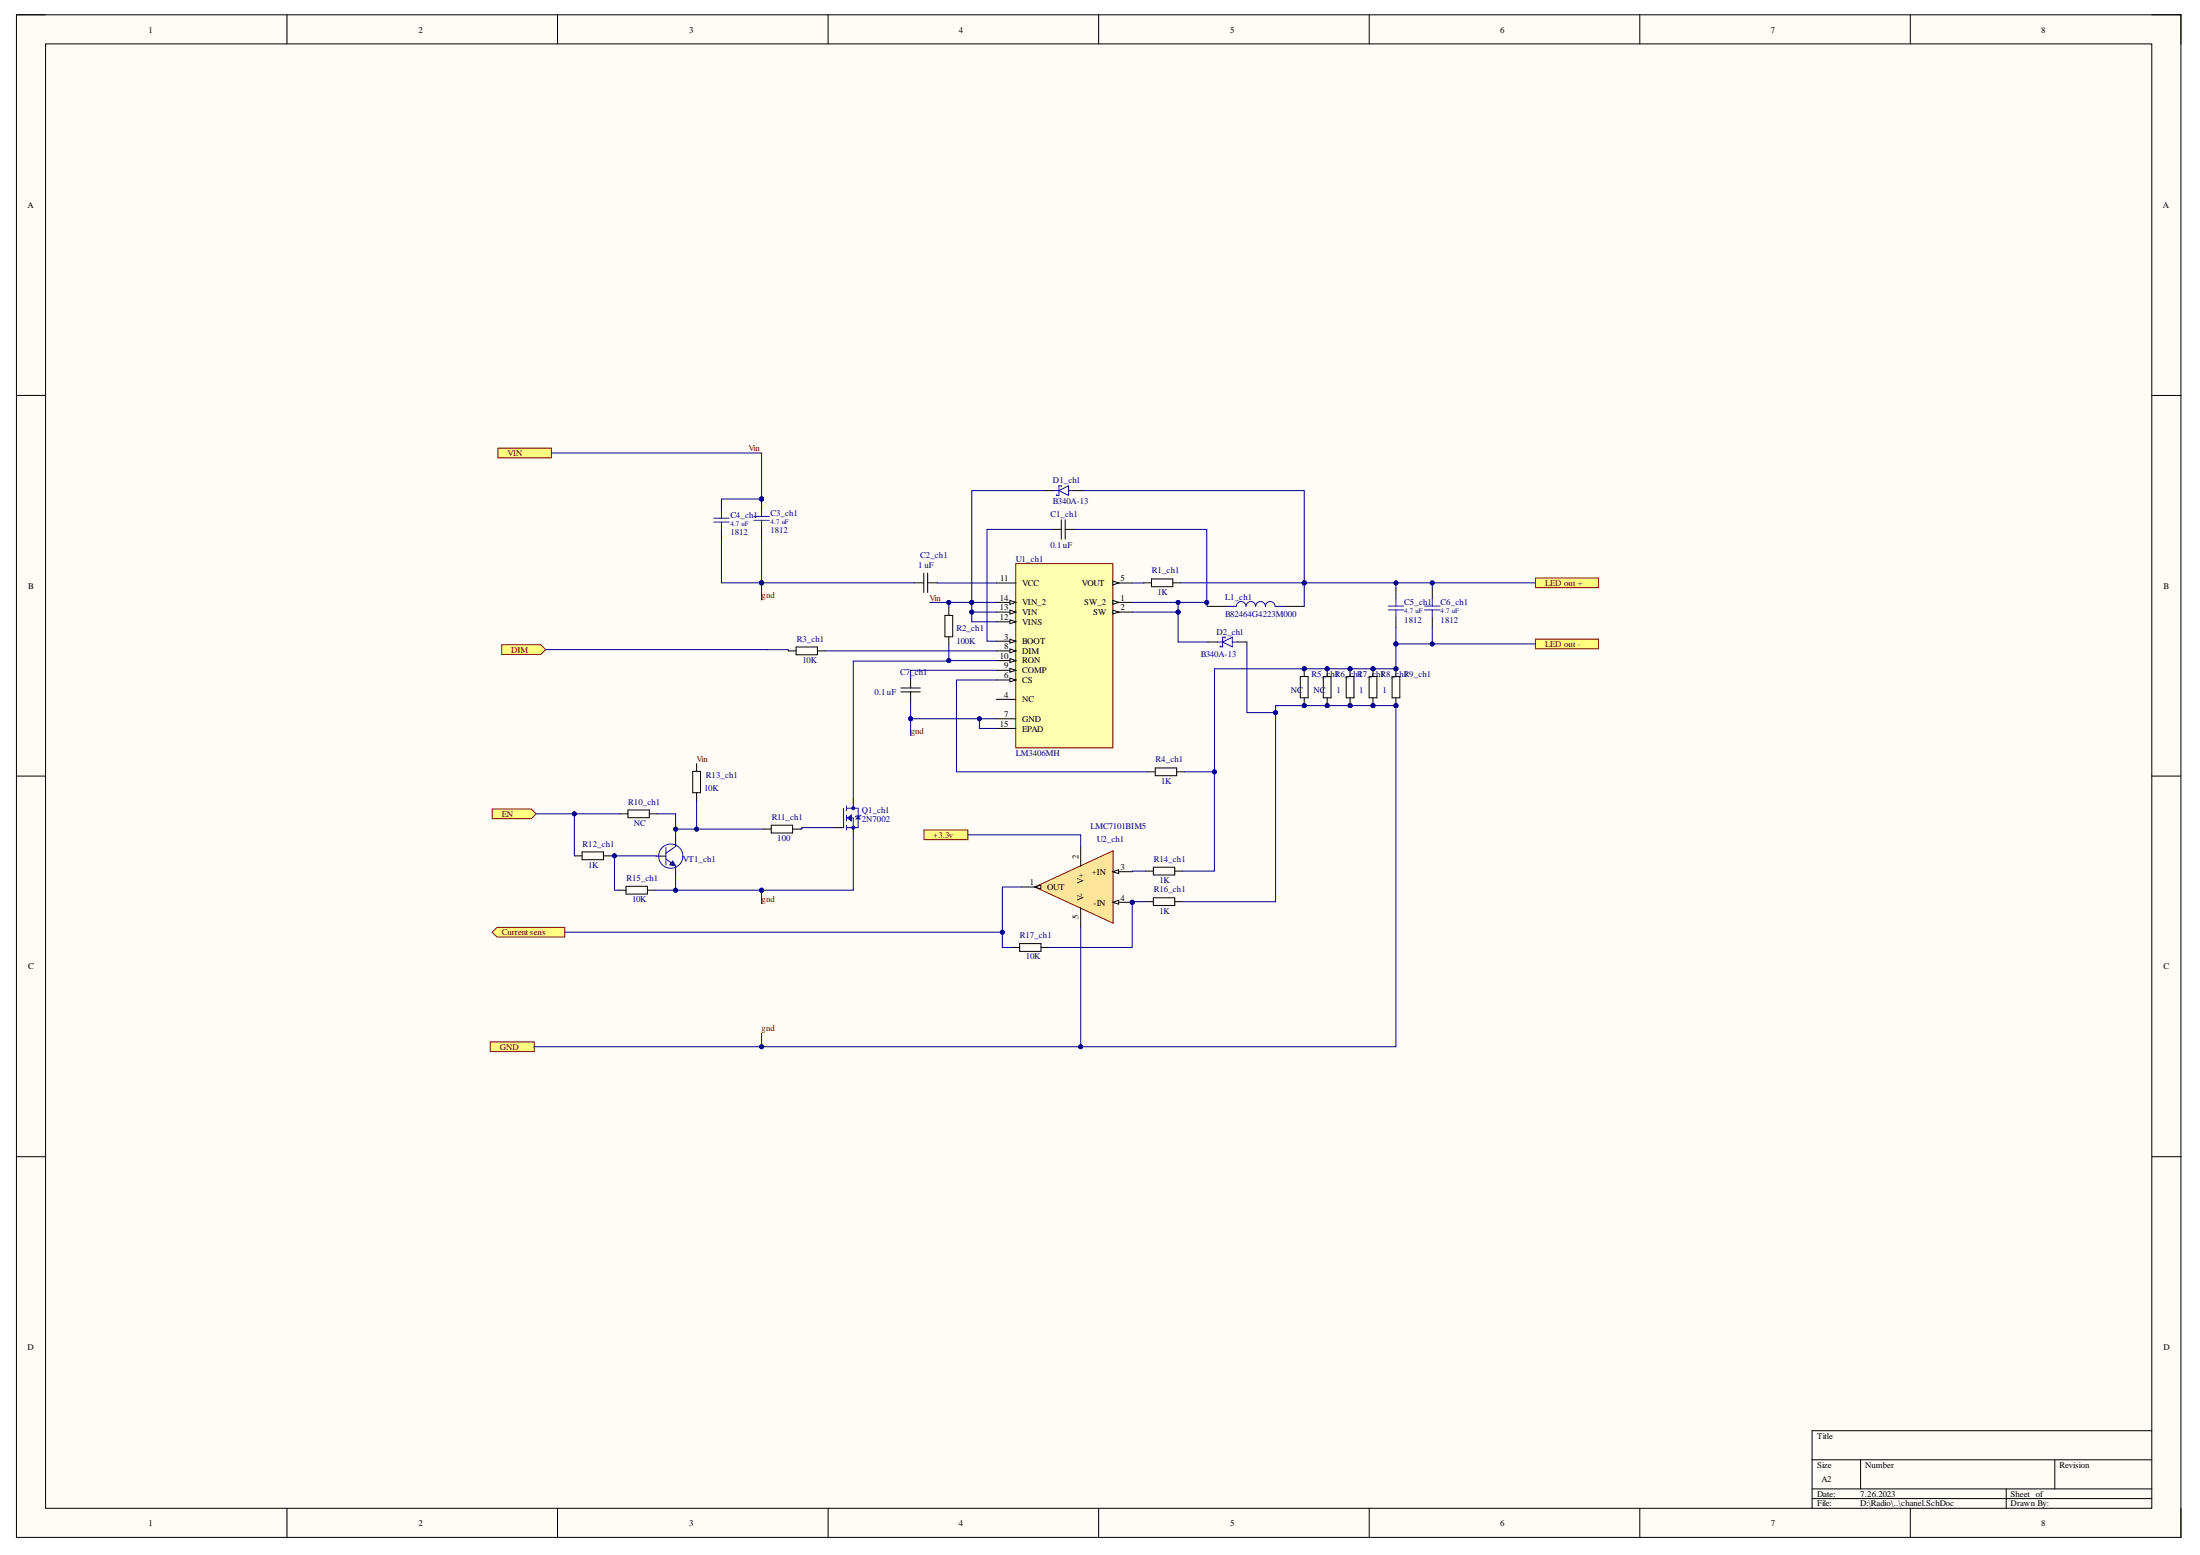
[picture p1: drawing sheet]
<svg xmlns="http://www.w3.org/2000/svg" width="297mm" height="210mm" viewBox="0 0 297 210" stroke-linecap="round" stroke-linejoin="round" font-family="sans-serif">
<path d="M2.2 2h292.3v205.5h-292.3z" fill-rule="evenodd" fill="#fffcf8"/>
<path d="M2.2 2h292.3v205.5h-292.3z" fill="none" stroke="#000" stroke-width=".14"/>
<path d="M6.2 5.9h284.3v197.7h-284.3z" fill-rule="evenodd" fill="#fffcf8"/>
<g fill="none" stroke="#000" stroke-width=".14">
<path d="M2.2 2h3.9M6.2 5.9h284.3v197.7h-284.3zM38.7 2v3.9M75.3 2v3.9M111.8 2v3.9M148.3 2v3.9M184.9 2v3.9M221.4 2v3.9M257.9 2v3.9M290.5 2h4v3.9M2.2 53.4h3.9M290.5 53.4h4"/>
<path d="M2.2 104.8h3.9M290.5 104.8h4M2.2 156.1h3.9M290.5 156.1h4M244.7 197.1h45.8M251.2 197.1v3.9M277.4 197.1v3.9M290.5 193.1h-45.8v10.5M38.7 203.6v3.9M75.3 203.6v3.9M111.8 203.6v3.9M148.3 203.6v3.9"/>
<path d="M184.9 203.6v3.9M221.4 203.6v3.9M244.7 201h45.8M244.7 202.3h45.8M257.9 203.6v3.9M270.9 201v2.6M294.5 203.6v3.9"/>
</g>
<path d="M137.1 76.1h13.2v24.9h-13.2z" fill-rule="evenodd" fill="#ffffb0"/>
<path d="M137.1 76.1h13.2v24.9h-13.2z" fill="none" stroke="#800000" stroke-width=".14"/>
<path d="M134.5 78.7h2.6M134.5 81.3h2.6" fill="none" stroke="#000" stroke-width=".14"/>
<path d="M136.4 81l.7 .3-.7 .3z" fill="#f8fcff"/>
<path d="M134.5 82.6h2.6M136.4 81l.7 .3-.7 .3z" fill="none" stroke="#000" stroke-width=".14"/>
<path d="M136.4 82.4l.7 .2-.7 .3z" fill="#f8fcff"/>
<path d="M134.5 83.9h2.6M136.4 82.4l.7 .2-.7 .3z" fill="none" stroke="#000" stroke-width=".14"/>
<path d="M136.4 83.7l.7 .2-.7 .3z" fill="#f8fcff"/>
<path d="M134.5 86.6h2.6M136.4 83.7l.7 .2-.7 .3z" fill="none" stroke="#000" stroke-width=".14"/>
<path d="M136.4 86.3l.7 .3-.7 .2z" fill="#f8fcff"/>
<path d="M134.5 87.9h2.6M136.4 86.3l.7 .3-.7 .2z" fill="none" stroke="#000" stroke-width=".14"/>
<path d="M136.4 87.6l.7 .3-.7 .2z" fill="#f8fcff"/>
<path d="M134.5 89.2h2.6M136.4 87.6l.7 .3-.7 .2z" fill="none" stroke="#000" stroke-width=".14"/>
<path d="M136.4 88.9l.7 .3-.7 .2z" fill="#f8fcff"/>
<path d="M134.5 90.5h2.6M136.4 88.9l.7 .3-.7 .2z" fill="none" stroke="#000" stroke-width=".14"/>
<path d="M136.4 90.2l.7 .3-.7 .2z" fill="#f8fcff"/>
<path d="M134.5 91.8h2.6M136.4 90.2l.7 .3-.7 .2z" fill="none" stroke="#000" stroke-width=".14"/>
<path d="M136.4 91.5l.7 .3-.7 .2z" fill="#f8fcff"/>
<path d="M150.3 78.7h2.6M134.5 94.4h2.6M134.5 97h2.6M134.5 98.3h2.6M136.4 91.5l.7 .3-.7 .2z" fill="none" stroke="#000" stroke-width=".14"/>
<path d="M150.3 78.4l.7 .3-.7 .3z" fill="#f8fcff"/>
<path d="M150.3 78.4l.7 .3-.7 .3zM150.3 81.3h2.6" fill="none" stroke="#000" stroke-width=".14"/>
<path d="M150.3 81l.7 .3-.7 .3z" fill="#f8fcff"/>
<path d="M150.3 81l.7 .3-.7 .3zM150.3 82.6h2.6" fill="none" stroke="#000" stroke-width=".14"/>
<path d="M150.3 82.4l.7 .2-.7 .3z" fill="#f8fcff"/>
<path d="M141 66.2h1.3M144.9 66.2h1.3M150.3 82.4l.7 .2-.7 .3zM163 81.9h2.6M173.5 81.9h2.6" fill="none" stroke="#000" stroke-width=".14"/>
<path d="M142.3 66.2h.7M143 66.2l1.3-.6v1.3zM143.3 65.7v-.1h-.3v1.3h-.4v-.2M144.3 66.2h.6M165.6 81.9h1.3a.65 .65 0 0 1 .7-.7 .65 .65 0 0 1 .6 .7 .66 .66 0 0 1 .7-.7 .66 .66 0 0 1 .6 .7 .66 .66 0 0 1 .7-.7 .66 .66 0 0 1 .6 .7 .66 .66 0 0 1 .7-.7 .66 .66 0 0 1 .7 .7h1.3" fill="none" stroke="#00f" stroke-width=".14"/>
<circle cx="152.9" cy="121.8" r=".26" fill="#000080"/>
<circle cx="152.9" cy="121.8" r=".26" fill="none" stroke="#000080" stroke-width=".14"/>
<path d="M139.7 119.7l10.6-4.9v9.8z" fill="#ffe599"/>
<path d="M139.7 119.7l10.6-4.9v9.8z" fill="none" stroke="#980000" stroke-width=".14"/>
<path d="M150.3 117.7h2.6" fill="none" stroke="#000" stroke-width=".14"/>
<path d="M150.3 117.7l.7-.3v.5z" fill="#f8fcff"/>
<path d="M150.3 117.7l.7-.3v.5zM150.3 121.8h2.6" fill="none" stroke="#000" stroke-width=".14"/>
<path d="M150.3 121.8l.7-.3v.6z" fill="#f8fcff"/>
<path d="M150.3 121.8l.7-.3v.6z" fill="none" stroke="#000" stroke-width=".14"/>
<circle cx="152.9" cy="121.8" r=".26" fill="#000080"/>
<circle cx="152.9" cy="121.8" r=".26" fill="none" stroke="#000080" stroke-width=".14"/>
<path d="M137.9 119.7h2.6M145.9 114.3v2.6" fill="none" stroke="#000" stroke-width=".14"/>
<path d="M139.7 119.7l.8-.2v.5z" fill="#f8fcff"/>
<path d="M139.7 119.7l.8-.2v.5zM145.9 122.5v2.6" fill="none" stroke="#000" stroke-width=".14"/>
<path d="M113.9 109.1v2.6M114.3 108.8v.6M114.3 110v.8M114.3 111.4v.6M114.3 110.4h.9v1.3M114.3 109.1h1.6v2.6h-1.6M116.3 110l-.2 .2h-.5l-.1 .1" fill="none" stroke="#00f" stroke-width=".14"/>
<path d="M115.9 110.2l.2 .3h-.5z" fill="#00f"/>
<path d="M115.9 110.2l.2 .3h-.5z" fill="none" stroke="#00f" stroke-width=".14"/>
<path d="M114.4 110.4l.5-.4v.8z" fill="#00f"/>
<g fill="none" stroke="#00f" stroke-width=".14">
<path d="M114.4 110.4l.5-.4v.8z"/>
<circle cx="115.2" cy="111.7" r=".19"/>
<circle cx="115.2" cy="109.1" r=".19"/>
</g>
<path d="M112.6 111.7h1.3M115.2 107.8v1.3M115.2 111.7v1.3" fill="none" stroke="#000" stroke-width=".14"/>
<path d="M66.2 140.6h5.9v1.3h-5.9z" fill-rule="evenodd" fill="#ffff80"/>
<path d="M66.2 140.6h5.9v1.3h-5.9z" fill="none" stroke="#800000" stroke-width=".14"/>
<path d="M207.3 78h8.5v1.3h-8.5z" fill-rule="evenodd" fill="#ffff80"/>
<path d="M207.3 78h8.5v1.3h-8.5z" fill="none" stroke="#800000" stroke-width=".14"/>
<path d="M207.3 86.3h8.5v1.3h-8.5z" fill-rule="evenodd" fill="#ffff80"/>
<path d="M207.3 86.3h8.5v1.3h-8.5z" fill="none" stroke="#800000" stroke-width=".14"/>
<path d="M67.7 87h5.3l.7 .7-.7 .6h-5.3z" fill-rule="evenodd" fill="#ffff80"/>
<path d="M67.7 87h5.3l.7 .7-.7 .6h-5.3z" fill="none" stroke="#800000" stroke-width=".14"/>
<path d="M66.5 109.2h5.2l.7 .7-.7 .6h-5.2z" fill-rule="evenodd" fill="#ffff80"/>
<path d="M66.5 109.2h5.2l.7 .7-.7 .6h-5.2z" fill="none" stroke="#800000" stroke-width=".14"/>
<g fill="none" stroke="#000" stroke-width=".14">
<path d="M123.4 78.7h1.3M124.7 77.4v2.6M125.2 78.7h1.4M125.2 77.4v2.6M142 71.5h1.3M143.3 70.2v2.6M143.8 71.5h1.3M143.8 70.2v2.6M154.4 78.7h1.1M155.5 78.2h2.9v1h-2.9zM158.4 78.7h1M121.6 92.9h2.7"/>
<path d="M121.6 93.4h2.7M122.9 91.6v1.3M122.9 93.4v1.3M154.9 104.2h1.1M156 103.7h2.9v1h-2.9zM158.9 104.2h1"/>
</g>
<circle cx="176.1" cy="90.3" r=".26" fill="#000080"/>
<circle cx="176.1" cy="90.3" r=".26" fill="none" stroke="#000080" stroke-width=".14"/>
<circle cx="176.1" cy="95.2" r=".26" fill="#000080"/>
<circle cx="176.1" cy="95.2" r=".26" fill="none" stroke="#000080" stroke-width=".14"/>
<circle cx="176.1" cy="90.3" r=".26" fill="#000080"/>
<circle cx="176.1" cy="90.3" r=".26" fill="none" stroke="#000080" stroke-width=".14"/>
<circle cx="176.1" cy="95.2" r=".26" fill="#000080"/>
<circle cx="176.1" cy="95.2" r=".26" fill="none" stroke="#000080" stroke-width=".14"/>
<path d="M175.6 91.3h1v2.9h-1zM176.1 90.3v1M176.1 94.2v1.1" fill="none" stroke="#000" stroke-width=".14"/>
<circle cx="179.2" cy="90.3" r=".26" fill="#000080"/>
<circle cx="179.2" cy="90.3" r=".26" fill="none" stroke="#000080" stroke-width=".14"/>
<circle cx="179.2" cy="95.2" r=".26" fill="#000080"/>
<circle cx="179.2" cy="95.2" r=".26" fill="none" stroke="#000080" stroke-width=".14"/>
<circle cx="179.2" cy="90.3" r=".26" fill="#000080"/>
<circle cx="179.2" cy="90.3" r=".26" fill="none" stroke="#000080" stroke-width=".14"/>
<circle cx="179.2" cy="95.2" r=".26" fill="#000080"/>
<circle cx="179.2" cy="95.2" r=".26" fill="none" stroke="#000080" stroke-width=".14"/>
<path d="M178.7 91.3h1v2.9h-1zM179.2 90.3v1M179.2 94.2v1.1" fill="none" stroke="#000" stroke-width=".14"/>
<circle cx="182.3" cy="90.3" r=".26" fill="#000080"/>
<circle cx="182.3" cy="90.3" r=".26" fill="none" stroke="#000080" stroke-width=".14"/>
<circle cx="182.3" cy="95.2" r=".26" fill="#000080"/>
<circle cx="182.3" cy="95.2" r=".26" fill="none" stroke="#000080" stroke-width=".14"/>
<circle cx="182.3" cy="90.3" r=".26" fill="#000080"/>
<circle cx="182.3" cy="90.3" r=".26" fill="none" stroke="#000080" stroke-width=".14"/>
<circle cx="182.3" cy="95.2" r=".26" fill="#000080"/>
<circle cx="182.3" cy="95.2" r=".26" fill="none" stroke="#000080" stroke-width=".14"/>
<path d="M181.8 91.3h1v2.9h-1zM182.3 90.3v1M182.3 94.2v1.1" fill="none" stroke="#000" stroke-width=".14"/>
<circle cx="185.4" cy="90.3" r=".26" fill="#000080"/>
<circle cx="185.4" cy="90.3" r=".26" fill="none" stroke="#000080" stroke-width=".14"/>
<circle cx="185.4" cy="95.2" r=".26" fill="#000080"/>
<circle cx="185.4" cy="95.2" r=".26" fill="none" stroke="#000080" stroke-width=".14"/>
<circle cx="185.4" cy="90.3" r=".26" fill="#000080"/>
<circle cx="185.4" cy="90.3" r=".26" fill="none" stroke="#000080" stroke-width=".14"/>
<circle cx="185.4" cy="95.2" r=".26" fill="#000080"/>
<circle cx="185.4" cy="95.2" r=".26" fill="none" stroke="#000080" stroke-width=".14"/>
<path d="M184.9 91.3h1v2.9h-1zM185.4 90.3v1M185.4 94.2v1.1" fill="none" stroke="#000" stroke-width=".14"/>
<circle cx="188.5" cy="90.3" r=".26" fill="#000080"/>
<circle cx="188.5" cy="90.3" r=".26" fill="none" stroke="#000080" stroke-width=".14"/>
<circle cx="188.5" cy="95.2" r=".26" fill="#000080"/>
<circle cx="188.5" cy="95.2" r=".26" fill="none" stroke="#000080" stroke-width=".14"/>
<circle cx="188.5" cy="90.3" r=".26" fill="#000080"/>
<circle cx="188.5" cy="90.3" r=".26" fill="none" stroke="#000080" stroke-width=".14"/>
<circle cx="188.5" cy="95.2" r=".26" fill="#000080"/>
<circle cx="188.5" cy="95.2" r=".26" fill="none" stroke="#000080" stroke-width=".14"/>
<path d="M188 91.3h1v2.9h-1zM188.5 90.3v1M188.5 94.2v1.1M154.7 117.6h1M155.7 117.1h2.9v1h-2.9zM158.6 117.6h1.1M136.6 127.9h1.1M137.7 127.4h2.9v1h-2.9zM140.6 127.9h1M154.7 121.7h1M155.7 121.2h2.9v1h-2.9zM158.6 121.7h1.1" fill="none" stroke="#000" stroke-width=".14"/>
<path d="M124.8 112h5.9v1.3h-5.9z" fill-rule="evenodd" fill="#ffff80"/>
<path d="M124.8 112h5.9v1.3h-5.9z" fill="none" stroke="#800000" stroke-width=".14"/>
<path d="M164.4 86.7h.7M165.1 86.7l1.3-.7v1.3zM165.4 86.1v-.1h-.3v1.3h-.4v-.1M166.4 86.7h.6" fill="none" stroke="#00f" stroke-width=".14"/>
<path d="M106.4 87.9h1.1M107.5 87.3h2.9v1.1h-2.9zM110.4 87.9h1M127.6 83.1h1v2.9h-1zM128.1 82v1.1M128.1 86v1M163.1 86.7h1.3M167 86.7h1.4" fill="none" stroke="#000" stroke-width=".14"/>
<path d="M66.5 125.8l.6-.6h9.2v1.3h-9.2z" fill-rule="evenodd" fill="#ffff80"/>
<path d="M66.5 125.8l.6-.6h9.2v1.3h-9.2z" fill="none" stroke="#800000" stroke-width=".14"/>
<path d="M67.2 60.5h7.2v1.3h-7.2z" fill-rule="evenodd" fill="#ffff80"/>
<path d="M67.2 60.5h7.2v1.3h-7.2z" fill="none" stroke="#800000" stroke-width=".14"/>
<path d="M188.5 79.5v1.3M193.4 79.5v1.3M188.5 83.4v1.3M193.4 83.4v1.3" fill="none" stroke="#000" stroke-width=".14"/>
<path d="M187.4 81.8h2.1M187.4 82.3h2.1M188.5 80.8v1M188.5 82.3v1.1M192.3 81.8h2.1M192.3 82.3h2.1M193.4 80.8v1M193.4 82.3v1.1" fill="none" stroke="#00f" stroke-width=".14"/>
<circle cx="102.8" cy="67.4" r=".26" fill="#000080"/>
<circle cx="102.8" cy="67.4" r=".26" fill="none" stroke="#000080" stroke-width=".14"/>
<path d="M102.8 67.4v1.3M102.8 71.3v1.3" fill="none" stroke="#000" stroke-width=".14"/>
<circle cx="102.8" cy="67.4" r=".26" fill="#000080"/>
<circle cx="102.8" cy="67.4" r=".26" fill="none" stroke="#000080" stroke-width=".14"/>
<path d="M96.4 70h2.1M96.4 70.5h2.1M97.4 68.9v1.1M97.4 70.5v1M101.8 69.7h2.1M101.8 70.2h2.1M102.8 68.7v1M102.8 70.2v1.1M89.9 116l1.3 .9M89.9 114.4v2.3M91.2 114.3l-1.3 .9" fill="none" stroke="#00f" stroke-width=".14"/>
<path d="M97.4 67.6v1.3M97.4 71.5v1.3M88.6 115.6h1.3M91.2 113v1.3M91.2 116.9v1.3" fill="none" stroke="#000" stroke-width=".14"/>
<path d="M90.8 116.2l.4 .7-.8-.2z" fill="#00f"/>
<g fill="none" stroke="#00f" stroke-width=".14">
<path d="M90.8 116.2l.4 .7-.8-.2z"/>
<circle cx="90.6" cy="115.6" r="1.64"/>
</g>
<g fill="none" stroke="#000" stroke-width=".14">
<path d="M77.5 115.5h1.1M78.6 115h2.9v1.1h-2.9zM81.5 115.5h1M83.7 109.9h1.1M84.5 119.6h2.9v1.1h-2.9zM84.8 109.3h2.9v1.1h-2.9zM87.7 109.9h1M93.5 104.1h1.1v2.9h-1.1zM94.1 103.1v1M94.1 107v1.1M103.1 111.9h1M104.1 111.4h2.9v1h-2.9z"/>
<path d="M107 111.9h1.1M83.5 120.2h1M87.4 120.2h1.1"/>
</g>
<path d="M193.4 78.7v.8" fill="none" stroke="#000080" stroke-width=".14"/>
<circle cx="193.4" cy="78.7" r=".26" fill="#000080"/>
<g fill="none" stroke="#000080" stroke-width=".14">
<path d="M72.1 141.3h73.8"/>
<circle cx="193.4" cy="78.7" r=".26"/>
</g>
<circle cx="102.8" cy="141.3" r=".26" fill="#000080"/>
<circle cx="102.8" cy="141.3" r=".26" fill="none" stroke="#000080" stroke-width=".14"/>
<circle cx="145.9" cy="141.3" r=".26" fill="#000080"/>
<g fill="none" stroke="#000080" stroke-width=".14">
<path d="M72.4 109.9h5.1"/>
<circle cx="145.9" cy="141.3" r=".26"/>
</g>
<circle cx="77.5" cy="109.9" r=".26" fill="#000080"/>
<g fill="none" stroke="#000080" stroke-width=".14">
<path d="M74.4 61.1h28.4v6.3M73.7 87.7h32.7v.2"/>
<circle cx="77.5" cy="109.9" r=".26"/>
</g>
<circle cx="102.8" cy="67.4" r=".26" fill="#000080"/>
<g fill="none" stroke="#000080" stroke-width=".14">
<path d="M76.3 125.8h59"/>
<circle cx="102.8" cy="67.4" r=".26"/>
</g>
<circle cx="135.3" cy="125.8" r=".26" fill="#000080"/>
<g fill="none" stroke="#000080" stroke-width=".14">
<path d="M83.7 109.9h-6.2v5.6"/>
<circle cx="135.3" cy="125.8" r=".26"/>
</g>
<circle cx="77.5" cy="109.9" r=".26" fill="#000080"/>
<g fill="none" stroke="#000080" stroke-width=".14">
<path d="M82.5 115.5l6.1 .1"/>
<circle cx="77.5" cy="109.9" r=".26"/>
</g>
<circle cx="83" cy="115.5" r=".26" fill="#000080"/>
<g fill="none" stroke="#000080" stroke-width=".14">
<path d="M83 115.5v4.7h.5"/>
<circle cx="83" cy="115.5" r=".26"/>
</g>
<circle cx="83" cy="115.5" r=".26" fill="#000080"/>
<g fill="none" stroke="#000080" stroke-width=".14">
<path d="M91.2 118.2v2h-2.7"/>
<circle cx="83" cy="115.5" r=".26"/>
</g>
<circle cx="91.2" cy="120.2" r=".26" fill="#000080"/>
<g fill="none" stroke="#000080" stroke-width=".14">
<path d="M88.7 109.9h2.5v2"/>
<circle cx="91.2" cy="120.2" r=".26"/>
</g>
<circle cx="91.2" cy="111.9" r=".26" fill="#000080"/>
<g fill="none" stroke="#000080" stroke-width=".14">
<path d="M91.2 120.2h11.6"/>
<circle cx="91.2" cy="111.9" r=".26"/>
</g>
<circle cx="91.2" cy="120.2" r=".26" fill="#000080"/>
<circle cx="91.2" cy="120.2" r=".26" fill="none" stroke="#000080" stroke-width=".14"/>
<circle cx="102.8" cy="120.2" r=".26" fill="#000080"/>
<g fill="none" stroke="#000080" stroke-width=".14">
<path d="M103.1 111.9h-11.9v1.1"/>
<circle cx="102.8" cy="120.2" r=".26"/>
</g>
<circle cx="91.2" cy="111.9" r=".26" fill="#000080"/>
<circle cx="91.2" cy="111.9" r=".26" fill="none" stroke="#000080" stroke-width=".14"/>
<circle cx="94.1" cy="111.9" r=".26" fill="#000080"/>
<g fill="none" stroke="#000080" stroke-width=".14">
<path d="M97.4 72.8v5.9h26"/>
<circle cx="94.1" cy="111.9" r=".26"/>
</g>
<circle cx="102.8" cy="78.7" r=".26" fill="#000080"/>
<circle cx="102.8" cy="78.7" r=".26" fill="none" stroke="#000080" stroke-width=".14"/>
<circle cx="102.8" cy="78.7" r=".26" fill="#000080"/>
<g fill="none" stroke="#000080" stroke-width=".14">
<path d="M102.8 67.4h-5.4v.2"/>
<circle cx="102.8" cy="78.7" r=".26"/>
</g>
<circle cx="102.8" cy="67.4" r=".26" fill="#000080"/>
<g fill="none" stroke="#000080" stroke-width=".14">
<path d="M115.2 113v7.2h-12.4"/>
<circle cx="102.8" cy="67.4" r=".26"/>
</g>
<circle cx="102.8" cy="120.2" r=".26" fill="#000080"/>
<g fill="none" stroke="#000080" stroke-width=".14">
<path d="M111.4 87.9h23.1M128.1 89.2h-12.9v18.6M112.6 111.7h-4.4v.2h-.1"/>
<circle cx="102.8" cy="120.2" r=".26"/>
</g>
<circle cx="128.1" cy="89.2" r=".26" fill="#000080"/>
<g fill="none" stroke="#000080" stroke-width=".14">
<path d="M122.9 97h11.6"/>
<circle cx="128.1" cy="89.2" r=".26"/>
</g>
<circle cx="132.2" cy="97" r=".26" fill="#000080"/>
<circle cx="132.2" cy="97" r=".26" fill="none" stroke="#000080" stroke-width=".14"/>
<circle cx="122.9" cy="97" r=".26" fill="#000080"/>
<g fill="none" stroke="#000080" stroke-width=".14">
<path d="M125.5 81.3h9M134.5 90.5h-11.6v1.1"/>
<circle cx="122.9" cy="97" r=".26"/>
</g>
<circle cx="131.2" cy="81.3" r=".26" fill="#000080"/>
<circle cx="131.2" cy="81.3" r=".26" fill="none" stroke="#000080" stroke-width=".14"/>
<circle cx="128.1" cy="81.3" r=".26" fill="#000080"/>
<g fill="none" stroke="#000080" stroke-width=".14">
<path d="M126.6 78.7h7.9M128.1 87v2.2h6.4"/>
<circle cx="128.1" cy="81.3" r=".26"/>
</g>
<circle cx="128.1" cy="89.2" r=".26" fill="#000080"/>
<g fill="none" stroke="#000080" stroke-width=".14">
<path d="M131.2 82.6v1.3h3.3M134.5 91.8h-5.4v12.4h25.8M130.7 112.7h15.2v1.6"/>
<circle cx="128.1" cy="89.2" r=".26"/>
</g>
<circle cx="131.2" cy="82.6" r=".26" fill="#000080"/>
<g fill="none" stroke="#000080" stroke-width=".14">
<path d="M131.2 81.3v1.3h3.3"/>
<circle cx="131.2" cy="82.6" r=".26"/>
</g>
<circle cx="131.2" cy="82.6" r=".26" fill="#000080"/>
<circle cx="131.2" cy="82.6" r=".26" fill="none" stroke="#000080" stroke-width=".14"/>
<circle cx="131.2" cy="81.3" r=".26" fill="#000080"/>
<g fill="none" stroke="#000080" stroke-width=".14">
<path d="M141 66.2h-9.8v15.1"/>
<circle cx="131.2" cy="81.3" r=".26"/>
</g>
<circle cx="131.2" cy="81.3" r=".26" fill="#000080"/>
<g fill="none" stroke="#000080" stroke-width=".14">
<path d="M132.2 97v1.3h2.3"/>
<circle cx="131.2" cy="81.3" r=".26"/>
</g>
<circle cx="132.2" cy="97" r=".26" fill="#000080"/>
<g fill="none" stroke="#000080" stroke-width=".14">
<path d="M142 71.5h-8.7v15.1h1.2M137.9 119.7h-2.6v8.2h1.3"/>
<circle cx="132.2" cy="97" r=".26"/>
</g>
<circle cx="135.3" cy="125.8" r=".26" fill="#000080"/>
<g fill="none" stroke="#000080" stroke-width=".14">
<path d="M154.7 121.7h-1.8v6.2h-11.3"/>
<circle cx="135.3" cy="125.8" r=".26"/>
</g>
<circle cx="152.9" cy="121.8" r=".26" fill="#000080"/>
<g fill="none" stroke="#000080" stroke-width=".14">
<path d="M145.1 71.5h17.8v9.8"/>
<circle cx="152.9" cy="121.8" r=".26"/>
</g>
<circle cx="162.9" cy="81.3" r=".26" fill="#000080"/>
<g fill="none" stroke="#000080" stroke-width=".14">
<path d="M159.7 121.7h12.5v-26.4h16.3v46h-42.6v-16.2"/>
<circle cx="162.9" cy="81.3" r=".26"/>
</g>
<circle cx="172.2" cy="96.2" r=".26" fill="#000080"/>
<circle cx="172.2" cy="96.2" r=".26" fill="none" stroke="#000080" stroke-width=".14"/>
<circle cx="176.1" cy="95.2" r=".26" fill="#000080"/>
<circle cx="176.1" cy="95.2" r=".26" fill="none" stroke="#000080" stroke-width=".14"/>
<circle cx="179.2" cy="95.2" r=".26" fill="#000080"/>
<circle cx="179.2" cy="95.2" r=".26" fill="none" stroke="#000080" stroke-width=".14"/>
<circle cx="182.3" cy="95.2" r=".26" fill="#000080"/>
<circle cx="182.3" cy="95.2" r=".26" fill="none" stroke="#000080" stroke-width=".14"/>
<circle cx="185.4" cy="95.2" r=".26" fill="#000080"/>
<circle cx="185.4" cy="95.2" r=".26" fill="none" stroke="#000080" stroke-width=".14"/>
<circle cx="188.5" cy="95.2" r=".26" fill="#000080"/>
<circle cx="188.5" cy="95.2" r=".26" fill="none" stroke="#000080" stroke-width=".14"/>
<circle cx="145.9" cy="141.3" r=".26" fill="#000080"/>
<g fill="none" stroke="#000080" stroke-width=".14">
<path d="M146.3 66.2h29.8v12.5"/>
<circle cx="145.9" cy="141.3" r=".26"/>
</g>
<circle cx="176.1" cy="78.7" r=".26" fill="#000080"/>
<g fill="none" stroke="#000080" stroke-width=".14">
<path d="M152.9 82.6h6.2M154.7 117.6h-1.8v.1"/>
<circle cx="176.1" cy="78.7" r=".26"/>
</g>
<circle cx="159.1" cy="82.6" r=".26" fill="#000080"/>
<g fill="none" stroke="#000080" stroke-width=".14">
<path d="M152.9 81.3h6.2v1.3"/>
<circle cx="159.1" cy="82.6" r=".26"/>
</g>
<circle cx="159.1" cy="81.3" r=".26" fill="#000080"/>
<circle cx="159.1" cy="81.3" r=".26" fill="none" stroke="#000080" stroke-width=".14"/>
<circle cx="159.1" cy="82.6" r=".26" fill="#000080"/>
<g fill="none" stroke="#000080" stroke-width=".14">
<path d="M154.4 78.7h-1.5M159.1 82.6v4.1h4"/>
<circle cx="159.1" cy="82.6" r=".26"/>
</g>
<circle cx="159.1" cy="82.6" r=".26" fill="#000080"/>
<g fill="none" stroke="#000080" stroke-width=".14">
<path d="M159.1 81.3h3.9v.6"/>
<circle cx="159.1" cy="82.6" r=".26"/>
</g>
<circle cx="162.9" cy="81.3" r=".26" fill="#000080"/>
<circle cx="162.9" cy="81.3" r=".26" fill="none" stroke="#000080" stroke-width=".14"/>
<circle cx="159.1" cy="81.3" r=".26" fill="#000080"/>
<g fill="none" stroke="#000080" stroke-width=".14">
<path d="M159.4 78.7h16.7v3.2"/>
<circle cx="159.1" cy="81.3" r=".26"/>
</g>
<circle cx="176.1" cy="78.7" r=".26" fill="#000080"/>
<g fill="none" stroke="#000080" stroke-width=".14">
<path d="M159.9 104.2h4.1v13.4h-4.3"/>
<circle cx="176.1" cy="78.7" r=".26"/>
</g>
<circle cx="164" cy="104.2" r=".26" fill="#000080"/>
<g fill="none" stroke="#000080" stroke-width=".14">
<path d="M188.5 86.9v3.4h-24.5v13.9"/>
<circle cx="164" cy="104.2" r=".26"/>
</g>
<circle cx="164" cy="104.2" r=".26" fill="#000080"/>
<circle cx="164" cy="104.2" r=".26" fill="none" stroke="#000080" stroke-width=".14"/>
<circle cx="176.1" cy="90.3" r=".26" fill="#000080"/>
<circle cx="176.1" cy="90.3" r=".26" fill="none" stroke="#000080" stroke-width=".14"/>
<circle cx="179.2" cy="90.3" r=".26" fill="#000080"/>
<circle cx="179.2" cy="90.3" r=".26" fill="none" stroke="#000080" stroke-width=".14"/>
<circle cx="182.3" cy="90.3" r=".26" fill="#000080"/>
<circle cx="182.3" cy="90.3" r=".26" fill="none" stroke="#000080" stroke-width=".14"/>
<circle cx="185.4" cy="90.3" r=".26" fill="#000080"/>
<circle cx="185.4" cy="90.3" r=".26" fill="none" stroke="#000080" stroke-width=".14"/>
<circle cx="188.5" cy="90.3" r=".26" fill="#000080"/>
<circle cx="188.5" cy="90.3" r=".26" fill="none" stroke="#000080" stroke-width=".14"/>
<circle cx="188.5" cy="86.9" r=".26" fill="#000080"/>
<g fill="none" stroke="#000080" stroke-width=".14">
<path d="M168.4 86.7v9.5h3.8"/>
<circle cx="188.5" cy="86.9" r=".26"/>
</g>
<circle cx="172.2" cy="96.2" r=".26" fill="#000080"/>
<g fill="none" stroke="#000080" stroke-width=".14">
<path d="M176.1 78.7h31.2"/>
<circle cx="172.2" cy="96.2" r=".26"/>
</g>
<circle cx="176.1" cy="78.7" r=".26" fill="#000080"/>
<circle cx="176.1" cy="78.7" r=".26" fill="none" stroke="#000080" stroke-width=".14"/>
<circle cx="176.1" cy="78.7" r=".26" fill="#000080"/>
<circle cx="176.1" cy="78.7" r=".26" fill="none" stroke="#000080" stroke-width=".14"/>
<circle cx="188.5" cy="78.7" r=".26" fill="#000080"/>
<circle cx="188.5" cy="78.7" r=".26" fill="none" stroke="#000080" stroke-width=".14"/>
<circle cx="193.4" cy="78.7" r=".26" fill="#000080"/>
<g fill="none" stroke="#000080" stroke-width=".14">
<path d="M188.5 86.9h18.8"/>
<circle cx="193.4" cy="78.7" r=".26"/>
</g>
<circle cx="188.5" cy="86.9" r=".26" fill="#000080"/>
<circle cx="188.5" cy="86.9" r=".26" fill="none" stroke="#000080" stroke-width=".14"/>
<circle cx="193.4" cy="86.9" r=".26" fill="#000080"/>
<g fill="none" stroke="#000080" stroke-width=".14">
<path d="M94.1 108.1v3.8"/>
<circle cx="193.4" cy="86.9" r=".26"/>
</g>
<circle cx="94.1" cy="111.9" r=".26" fill="#000080"/>
<g fill="none" stroke="#000080" stroke-width=".14">
<path d="M102.8 139.5v1.8"/>
<circle cx="94.1" cy="111.9" r=".26"/>
</g>
<circle cx="102.8" cy="141.3" r=".26" fill="#000080"/>
<g fill="none" stroke="#000080" stroke-width=".14">
<path d="M102.8 120.2v1.8"/>
<circle cx="102.8" cy="141.3" r=".26"/>
</g>
<circle cx="102.8" cy="120.2" r=".26" fill="#000080"/>
<g fill="none" stroke="#000080" stroke-width=".14">
<path d="M102.8 78.7v2.3"/>
<circle cx="102.8" cy="120.2" r=".26"/>
</g>
<circle cx="102.8" cy="78.7" r=".26" fill="#000080"/>
<g fill="none" stroke="#000080" stroke-width=".14">
<path d="M102.8 72.6v6.1"/>
<circle cx="102.8" cy="78.7" r=".26"/>
</g>
<circle cx="102.8" cy="78.7" r=".26" fill="#000080"/>
<g fill="none" stroke="#000080" stroke-width=".14">
<path d="M122.9 97v2.3"/>
<circle cx="102.8" cy="78.7" r=".26"/>
</g>
<circle cx="122.9" cy="97" r=".26" fill="#000080"/>
<g fill="none" stroke="#000080" stroke-width=".14">
<path d="M122.9 94.7v2.3"/>
<circle cx="122.9" cy="97" r=".26"/>
</g>
<circle cx="122.9" cy="97" r=".26" fill="#000080"/>
<g fill="none" stroke="#000080" stroke-width=".14">
<path d="M128.1 81.3v.7"/>
<circle cx="122.9" cy="97" r=".26"/>
</g>
<circle cx="128.1" cy="81.3" r=".26" fill="#000080"/>
<g fill="none" stroke="#000080" stroke-width=".14">
<path d="M188.5 84.7v2.2"/>
<circle cx="128.1" cy="81.3" r=".26"/>
</g>
<circle cx="188.5" cy="86.9" r=".26" fill="#000080"/>
<g fill="none" stroke="#000080" stroke-width=".14">
<path d="M188.5 78.7v.8"/>
<circle cx="188.5" cy="86.9" r=".26"/>
</g>
<circle cx="188.5" cy="78.7" r=".26" fill="#000080"/>
<g fill="none" stroke="#000080" stroke-width=".14">
<path d="M193.4 84.7v2.2"/>
<circle cx="188.5" cy="78.7" r=".26"/>
</g>
<circle cx="193.4" cy="86.9" r=".26" fill="#000080"/>
<circle cx="193.4" cy="86.9" r=".26" fill="none" stroke="#000080" stroke-width=".14"/>
<g font-size="1.2">
<text x="20" y="4.4">1</text>
<text x="56.5" y="4.4">2</text>
<text x="93" y="4.4">3</text>
<text x="129.5" y="4.4">4</text>
<text x="166.1" y="4.4">5</text>
<text x="202.5" y="4.4">6</text>
<text x="239.1" y="4.4">7</text>
<text x="275.6" y="4.4">8</text>
<text x="3.7" y="28.1">A</text>
<text x="292" y="28.1">A</text>
<text x="3.8" y="79.5">B</text>
<text x="135" y="81.1">14</text>
<text x="135" y="82.4">13</text>
<text x="135" y="83.7">12</text>
<text x="135.1" y="78.5">11</text>
<text x="138" y="79.1">VCC</text>
<text x="138" y="81.7">VIN_2</text>
<text x="138" y="83">VIN</text>
<text x="146.1" y="79.1">VOUT</text>
<text x="146.4" y="81.7">SW_2</text>
<text x="147.6" y="83">SW</text>
<text x="151.3" y="78.5">5</text>
<text x="151.3" y="81.1">1</text>
<text x="151.3" y="82.4">2</text>
<text x="292.1" y="79.5">B</text>
<text x="135" y="89">10</text>
<text x="135.6" y="86.3">3</text>
<text x="135.6" y="87.6">8</text>
<text x="138" y="84.3">VINS</text>
<text x="138" y="86.9">BOOT</text>
<text x="138" y="88.3">DIM</text>
<text x="138" y="89.6">RON</text>
<text x="135.6" y="90.2">9</text>
<text x="135.6" y="91.6">6</text>
<text x="135.6" y="94.2">4</text>
<text x="138" y="90.9">COMP</text>
<text x="138" y="92.2">CS</text>
<text x="138" y="94.8">NC</text>
<text x="135" y="98.1">15</text>
<text x="135.6" y="96.8">7</text>
<text x="138" y="97.4">GND</text>
<text x="138" y="98.8">EPAD</text>
<text x="139" y="119.5">1</text>
<text x="145.6" y="115.9" transform="rotate(-90 145.6 115.9)">2</text>
<text x="146.3" y="119.4" transform="rotate(-90 146.3 119.4)">V+</text>
<text x="147.4" y="118.1">+IN</text>
<text x="151.3" y="117.4">3</text>
<text x="141.4" y="120.1">OUT</text>
<text x="145.6" y="124.1" transform="rotate(-90 145.6 124.1)">5</text>
<text x="146.3" y="121.6" transform="rotate(-90 146.3 121.6)">V-</text>
<text x="147.7" y="122.2">-IN</text>
<text x="151.3" y="121.6">4</text>
<text x="3.8" y="130.9">C</text>
<text x="292.1" y="130.9">C</text>
<text x="3.7" y="182.2">D</text>
<text x="292.1" y="182.2">D</text>
<text x="245.3" y="194.2">Title</text>
<text x="245.3" y="198.1">Size</text>
<text x="245.3" y="202.1">Date:</text>
<text x="245.3" y="203.3">File:</text>
<text x="245.9" y="200.1">A2</text>
<text x="251.2" y="202.1">7.26.2023</text>
<text x="251.2" y="203.3">D:\Radio\..\chanel.SchDoc</text>
<text x="251.9" y="198.1">Number</text>
<text x="271.5" y="202.1">Sheet of</text>
<text x="271.5" y="203.3">Drawn By:</text>
<text x="278.1" y="198.1">Revision</text>
<text x="20" y="206">1</text>
<text x="56.5" y="206">2</text>
<text x="93" y="206">3</text>
<text x="129.5" y="206">4</text>
<text x="166.1" y="206">5</text>
<text x="202.5" y="206">6</text>
<text x="239.1" y="206">7</text>
<text x="275.6" y="206">8</text>
</g>
<g font-size="1.2" fill="#800000">
<text x="68.5" y="61.6">VIN</text>
<text x="101.1" y="60.9">Vin</text>
<text x="102.8" y="80.8">gnd</text>
<text x="125.5" y="81.1">Vin</text>
<text x="208.6" y="79.1">LED out +</text>
<text x="69" y="88.1">DIM</text>
<text x="208.6" y="87.4">LED out -</text>
<text x="123" y="99">gnd</text>
<text x="94" y="102.8">Vin</text>
<text x="67.7" y="110.2">EN</text>
<text x="126" y="113.1">+3.3v</text>
<text x="102.8" y="121.7">gnd</text>
<text x="67.7" y="126.2">Current sens</text>
<text x="67.5" y="141.7">GND</text>
<text x="102.8" y="139.2">gnd</text>
</g>
<g font-size="1.2" fill="#000080">
<text x="142.2" y="65.2">D1_ch1</text>
<text x="98.6" y="69.9">C4_ch1</text>
<text x="104" y="72">1812</text>
<text x="104" y="69.6">C3_ch1</text>
<text x="141.8" y="69.8">C1_ch1</text>
<text x="142.2" y="68.1">B340A-13</text>
<text x="98.6" y="72.2">1812</text>
<text x="124" y="76.6">1 uF</text>
<text x="124.2" y="75.4">C2_ch1</text>
<text x="137.2" y="75.9">U1_ch1</text>
<text x="141.8" y="74">0.1uF</text>
<text x="155.5" y="77.4">R1_ch1</text>
<text x="156.3" y="80.3">1K</text>
<text x="165.4" y="80.9">L1_ch1</text>
<text x="165.4" y="83.3">B82464G4223M000</text>
<text x="189.6" y="81.7">C5_ch1</text>
<text x="194.5" y="81.7">C6_ch1</text>
<text x="107.6" y="86.6">R3_ch1</text>
<text x="108.3" y="89.5">10K</text>
<text x="129.1" y="85.2">R2_ch1</text>
<text x="129.1" y="86.9">100K</text>
<text x="162.1" y="88.7">B340A-13</text>
<text x="164.2" y="85.7">D2_ch1</text>
<text x="189.6" y="84.1">1812</text>
<text x="194.5" y="84.1">1812</text>
<text x="118.1" y="93.9">0.1uF</text>
<text x="121.5" y="91.1">C7_ch1</text>
<text x="174.3" y="93.6">NC</text>
<text x="177.1" y="91.3">R5_ch1</text>
<text x="177.3" y="93.6">NC</text>
<text x="180.2" y="91.3">R6_ch1</text>
<text x="180.5" y="93.6">1</text>
<text x="183.3" y="91.3">R7_ch1</text>
<text x="183.5" y="93.6">1</text>
<text x="186.4" y="91.3">R8_ch1</text>
<text x="186.6" y="93.6">1</text>
<text x="189.5" y="91.3">R9_ch1</text>
<text x="95.1" y="106.8">10K</text>
<text x="95.3" y="105">R13_ch1</text>
<text x="137.2" y="102.1">LM3406MH</text>
<text x="156" y="102.9">R4_ch1</text>
<text x="156.8" y="105.9">1K</text>
<text x="84.8" y="108.6">R10_ch1</text>
<text x="85.6" y="111.5">NC</text>
<text x="104.2" y="110.7">R11_ch1</text>
<text x="105" y="113.5">100</text>
<text x="116.4" y="109.7">Q1_ch1</text>
<text x="116.4" y="111">2N7002</text>
<text x="147.2" y="111.9">LMC7101BIM5</text>
<text x="148.1" y="113.7">U2_ch1</text>
<text x="78.7" y="114.3">R12_ch1</text>
<text x="79.4" y="117.2">1K</text>
<text x="84.6" y="118.9">R15_ch1</text>
<text x="92.2" y="116.3">VT1_ch1</text>
<text x="155.8" y="116.3">R14_ch1</text>
<text x="156.5" y="119.2">1K</text>
<text x="85.3" y="121.8">10K</text>
<text x="155.8" y="120.5">R16_ch1</text>
<text x="156.5" y="123.3">1K</text>
<text x="137.7" y="126.6">R17_ch1</text>
<text x="138.5" y="129.5">10K</text>
</g>
<g font-size=".9" fill="#000080">
<text x="98.6" y="71">4.7 uF</text>
<text x="104" y="70.7">4.7 uF</text>
<text x="189.6" y="82.8">4.7 uF</text>
<text x="194.5" y="82.8">4.7 uF</text>
</g>
</svg>
